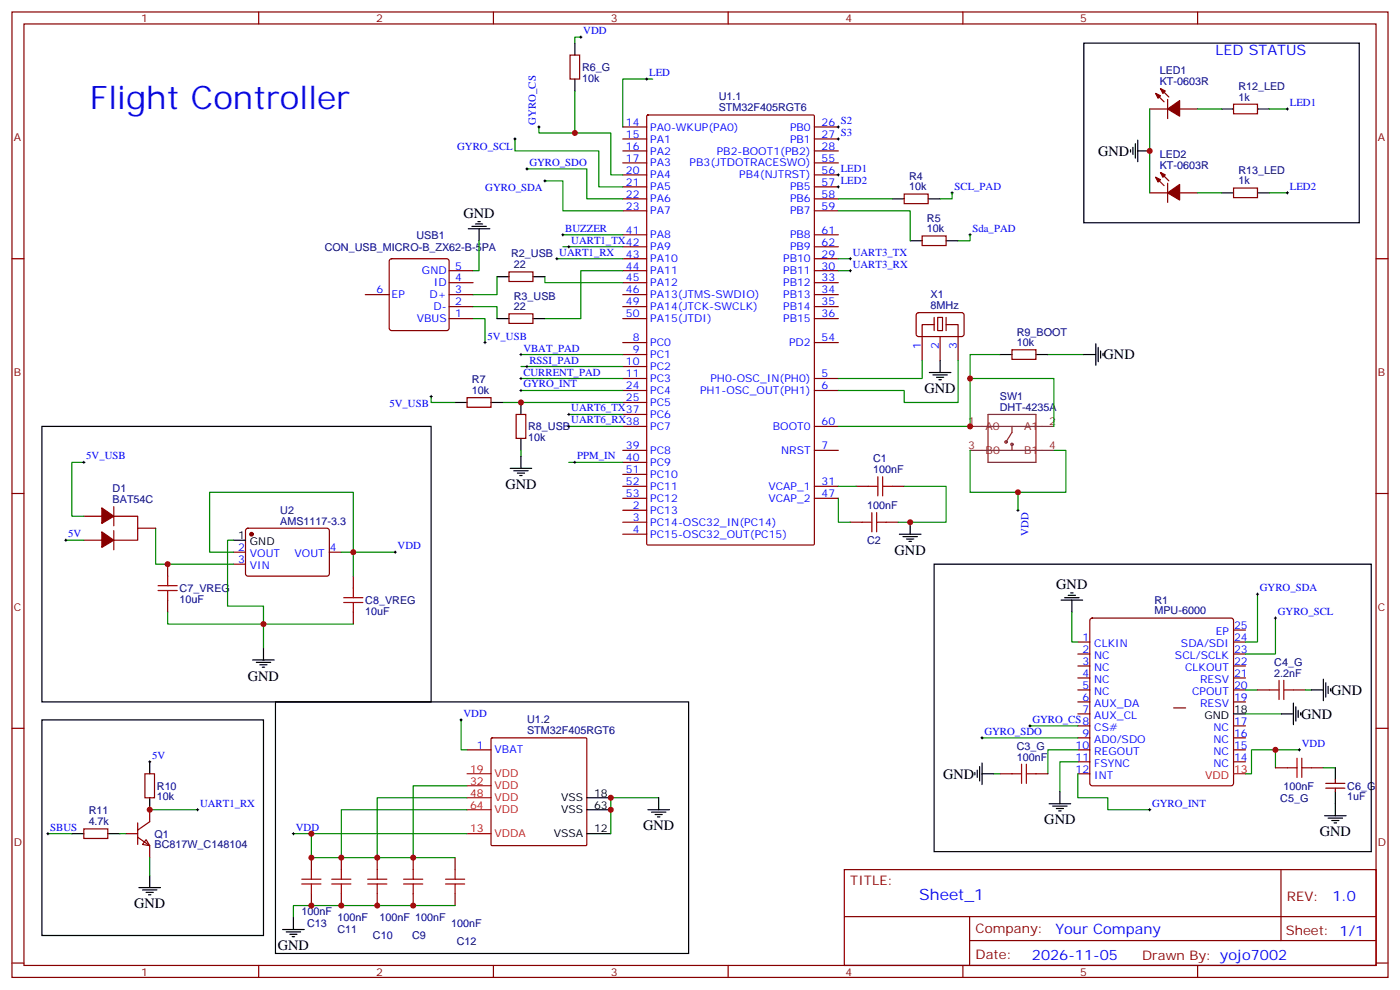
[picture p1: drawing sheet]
<svg xmlns="http://www.w3.org/2000/svg" width="412mm" height="292mm" viewBox="0 0 412 292" stroke-linecap="round" stroke-linejoin="round" font-family="sans-serif">
<g fill="none" stroke="#870000" stroke-width=".35">
<path d="M3.5 3.5h405.4v284.4h-405.4zM7.1 7.1h398.2v277.2h-398.2zM76.2 3.5v3.6M145.3 3.5v3.6M167.9 16.2h2.8v7.1h-2.8zM214.5 3.5v3.6M283.6 3.5v3.6M352.8 3.5v3.6M183.4 37.4h7.1M190.6 34l.3-.1h48.6l.3 .1 .1 126.2-.2 .3h-48.8l-.4-.2zM239.9 37.4h7M338.7 32.1h5.3"/>
<path d="M340.4 27.5l2.5 2.5M341.8 26.1l2.5 2.5M344 29.3v5.6M347.5 32.1h5.3M363.4 30.7h7v2.8h-7zM183.4 40.9h7.1M183.4 44.5h7.1M183.4 48h7.1M183.4 51.5h7.1M183.4 55h7.1M183.4 58.6h7.1M239.9 40.9h7"/>
<path d="M239.9 44.5h7M239.9 48h7M239.9 51.5h7M239.9 55h7M239.9 58.6h7M266.3 57.2h7.1v2.8h-7.1zM338.7 56.8h5.3M340.4 52.2l2.5 2.5M341.8 50.8l2.5 2.5M344 54v5.6M347.5 56.8h5.3M363.4 55.4h7v2.8h-7z"/>
<path d="M3.5 76.2h3.6M114.9 76.4l.5-.2h16.2l.5 .2 .2 .5v19.8l-.2 .5-.5 .2h-16.2l-.5-.3-.2-.4v-19.8zM132.3 79.7h7M183.4 76.2h7.1M183.4 62.1h7.1M183.4 79.7h7.1M183.4 69.1h7.1M183.4 72.7h7.1M239.9 76.2h7M239.9 62.1h7M239.9 79.7h7M239.9 69.1h7"/>
<path d="M239.9 72.7h7M271.6 69.5h7.1v2.8h-7.1zM405.3 76.2h3.6M107.6 86.8h7.1M132.3 83.3h7M132.3 86.8h7M132.3 90.3h7M132.3 93.8h7M149.9 80.1h7.1v2.8h-7.1zM149.9 92.4h7.1v2.8h-7.1zM183.4 83.3h7.1M183.4 86.8h7.1"/>
<path d="M183.4 90.3h7.1M183.4 93.8h7.1M239.9 83.3h7M239.9 86.8h7M239.9 90.3h7M239.9 93.8h7M270.1 92.3l.5-.2h13l.4 .7-.1 5.9-.6 .4h-13l-.4-.7v-5.6zM275.2 95.6h-3.6v10.6M275.2 93.5v3.9M276.2 93.5h1.4v3.9h-1.4zM276.9 99.1v7.1M278.7 95.6h3.5v10.6"/>
<path d="M278.7 93.5v3.9M137.6 117.1h7v2.8h-7zM183.4 100.9h7.1M183.4 104.4h7.1M183.4 108h7.1M183.4 111.5h7.1M183.4 115h7.1M183.4 118.5h7.1M239.9 100.9h7M239.9 111.5h7M239.9 115h7M298.1 103h7.1v2.8h-7.1z"/>
<path d="M152 122.1h2.9v7h-2.9zM183.4 122.1h7.1M183.4 125.6h7.1M183.4 132.6h7.1M183.4 136.2h7.1M183.4 139.7h7.1M239.9 125.6h7M239.9 132.6h7M3.5 145.3h3.6M24.7 152h5.3M24.7 159.1h5.3M33.5 152h7.1v7.1h-7.1"/>
<path d="M33.5 149.2v5.7M33.5 156.3v5.6M40.6 155.6h5.3M72.6 155.8l.4-.2h23.6l.4 .7-.1 13-.6 .4-23.5-.1-.5-.6v-12.7zM183.4 150.3h7.1M183.4 153.8h7.1M183.4 157.3h7.1M183.4 143.2h7.1M183.4 146.8h7.1M239.9 143.2h7M239.9 146.8h7M250.5 153.8h3.5"/>
<path d="M252.2 143.2h3.6M261.1 153.8h3.5M262.8 143.2h3.5M405.3 145.3h3.6M49.4 166.2v3.5M49.4 176.7v3.6M68.8 162.6h3.5M68.8 166.2h3.5M97 162.6h3.5M104.1 169.7v3.5M104.1 180.3v3.5M317.5 189.1h3.5"/>
<path d="M317.5 192.6h3.5M317.5 196.1h3.5M317.5 199.7h3.5M321.3 182.2l.4-.2h41l.5 .2 .2 .5v48l-.3 .5-.4 .2h-41l-.5-.2-.2-.5v-48zM363.4 189.1h3.5M363.4 192.6h3.5M363.4 196.1h3.5M363.4 199.7h3.5M363.4 185.6h3.5M3.5 214.5h3.6M144.7 217.5l.3-.2h27.5l.3 .2 .1 31.2-.2 .3-27.7 .1-.3-.2zM317.5 203.2h3.5"/>
<path d="M317.5 206.7h3.5M317.5 210.3h3.5M317.5 213.8h3.5M317.5 217.3h3.5M345.7 208.5h3.5M363.4 203.2h3.5M363.4 206.7h3.5M363.4 213.8h3.5M363.4 217.3h3.5M370.4 203.2h3.5M381 203.2h3.5M405.3 214.5h3.6"/>
<path d="M42.7 227.9h2.8v7h-2.8zM44.1 238.5v3.5l-3.5 2.5M137.6 220.8h7M294.6 227.9h3.5M305.2 227.9h3.5M317.5 220.8h3.5M317.5 224.4h3.5M317.5 227.9h3.5M363.4 220.8h3.5M363.4 224.4h3.5M375.7 226.1h3.5M386.3 226.1h3.5"/>
<path d="M390.5 232.1h5.7M390.5 230.7h5.7M393.3 229.7v1M393.3 232.1v1.1M24.7 244.1h7v2.8h-7zM37 245.5h3.6M40.6 246.6l3.5 2.5v3.5M40.6 242.4v6.3M43 247.3l1.1 1.8-2.1-.4zM91.7 252.6v3.5M100.5 252.6v3.5M111.1 252.6v3.5"/>
<path d="M121.7 252.6v3.5M134.1 252.6v3.5M248.7 256.1h156.6v28.2h-156.6zM377.3 256.1v20.9M91.7 263.2v3.5M100.5 263.2v3.5M111.1 263.2v3.5M121.7 263.2v3.5M134.1 263.2v3.5M248.7 270h156.5M285.6 277h119.6M285.6 270v14.1"/>
<path d="M3.5 283.6h3.6M76.2 284.3v3.6M145.3 284.3v3.6M214.5 284.3v3.6M283.6 284.3v3.6M352.8 284.3v3.6M405.3 283.6h3.6"/>
</g>
<path d="M137.6 227.9h7M137.6 231.4h7M137.6 234.9h7M137.6 238.5h7M363.4 227.9h3.5M137.6 245.5h7" fill="none" stroke="#f00" stroke-width=".35"/>
<g fill="none" stroke="#000" stroke-width=".35">
<path d="M169.3 12.7v3.5M319.3 12.7h81.1v52.9h-81.1zM169.3 23.3v3.5M359.8 32.1h3.6M370.4 32.1h3.5M262.8 58.6h3.5M273.4 58.6h3.5M333 44.1v.7M333.7 43.4v2.1M334.4 42.3v4.3M335.1 44.5h3.6M335.1 41.3v6.3"/>
<path d="M359.8 56.8h3.6M370.4 56.8h3.5M137.9 67.4h6.4M139 66.7h4.2M140.1 66h2.1M140.8 65.3h.7M141.1 67.4v3.5M268.1 70.9h3.5M278.7 70.9h3.5M146.4 81.5h3.5M146.4 93.8h3.5M157 81.5h3.5"/>
<path d="M157 93.8h3.5M134.1 118.5h3.5M144.6 118.5h3.6M153.5 118.5v3.6M273.8 109.7h6.3M274.8 110.4h4.2M275.9 111.1h2.1M276.6 111.8h.7M276.9 106.2v3.5M294.6 104.4h3.5M305.2 104.4h3.5M319.3 104.4h3.5"/>
<path d="M322.8 101.2v6.4M323.5 102.3v4.2M324.2 103.4v2.1M324.9 104.1v.7M12.3 125.6h114.7v81.1h-114.7zM150.3 137.9h6.3M151.3 138.6h4.3M152.4 139.3h2.1M153.5 129.1v3.5M153.5 134.4v3.5M68.8 159.1h3.5M153.1 140.1h.7"/>
<path d="M264.9 157.3h6.4M266 158h4.2M267.1 158.8h2.1M267.8 159.5h.7M268.1 153.8v3.5M275.2 166.2h128.7v84.6h-128.7zM312.6 176.7h6.3M313.6 176h4.3M314.7 175.3h2.1M315.4 174.6h.7M315.7 176.7v3.6M74.4 194.4h6.4"/>
<path d="M75.5 195.1h4.2M76.6 195.8h2.1M77.3 196.5h.7M77.6 190.9v3.5M12.3 212h65.3v63.5h-65.3zM81.1 206.7h121.7v74.1h-121.7zM363.4 210.3h3.5M377.5 210.3h3.5M381 207.1v6.3M381.7 208.1v4.3M382.4 209.2v2.1M383.1 209.9v.7"/>
<path d="M386.3 203.2h3.5M389.8 200v6.4M390.5 201.1v4.2M391.2 202.1v2.2M391.9 202.8v.8M44.1 224.4v3.5M44.1 234.9v3.6M172.9 234.9h7M172.9 238.5h7M190.9 238.5h6.3M191.9 239.2h4.2M193 239.9h2.1"/>
<path d="M194 234.9v3.6M287.2 227.5v.7M287.9 226.8v2.2M288.6 225.8v4.2M289.3 227.9h3.5M289.3 224.7v6.4M309 236.7h6.4M310.1 237.4h4.2M311.1 238.1h2.2M311.9 238.8h.7M312.2 233.2v3.5M393.3 226.1v3.6"/>
<path d="M393.3 233.2v7M21.2 245.5h3.5M31.7 245.5h3.6M44.1 257.9v3.5M172.9 245.5h7M193.7 240.6h.7M390.2 240.2h6.3M391.2 240.9h4.3M392.3 241.7h2.1M393 242.4h.7M40.9 261.4h6.4M42 262.1h4.2"/>
<path d="M43 262.8h2.2M43.7 263.5h.7M83.3 273.8h6.3M84.3 274.5h4.2M85.4 275.2h2.1M86.1 275.9h.7M86.4 270.2v3.6"/>
</g>
<g fill="none" stroke="#008700" stroke-width=".35">
<path d="M171.1 10.9h-1.8v1.8M158.7 37.4v1.8h21.2v12.3h3.5M169.3 26.8v12.4M192.3 23.3h-8.9v14.1M338.7 32.1v24.7M352.8 32.1h7M373.9 32.1h5.3M151.7 40.9v3.6h24.7v10.5h7M155.2 49.7h17.7v8.9h10.5M160.5 53.3h5.3v8.8h17.6M246.9 58.6h15.9M280.5 56.8v1.8h-3.6"/>
<path d="M352.8 56.8h7M373.9 56.8h5.3M141.1 70.9v8.8h-1.8M164 76.2h19.4M165.8 69.1h17.6M165.8 72.7h17.6M183.4 79.7h-12.3v14.1h-10.6M246.9 62.1h21.2v8.8M246.9 76.2h3.6M246.9 79.7h3.6M285.8 69.1v1.8h-3.6M139.3 90.3h7.1v3.5"/>
<path d="M139.3 93.8h3.6v7.1M146.4 81.5v5.3h-7.1M160.5 81.5v1.8h22.9M127 116.8v1.7h7.1M148.2 118.5h35.2M153.5 104.4h29.9M153.5 108h29.9M153.5 115h29.9M153.5 111.5h29.9M271.6 106.2v5.3h-24.7M282.2 106.2v12.3h-15.9v-3.5h-19.4M294.6 104.4h-8.8v7.1"/>
<path d="M308.7 104.4h10.6M24.7 136.2h-3.5v15.8h3.5M153.5 132.6v1.8M167.6 122.1h15.8M167.6 125.6h15.8M167.6 136.2h15.8M246.9 125.6h38.9v-14.1h24.6v14.1M285.8 132.6v12.4h28.2v-12.4h-3.6M19.4 159.1h5.3M45.9 155.6v10.6h22.9M68.8 159.1h-1.8v19.4h10.6v12.4M246.9 146.8v7h3.6"/>
<path d="M246.9 143.2h5.3M266.3 143.2h12.4v10.6h-14.1M299.9 145v5.3M68.8 162.6h-7.1v-17.6h42.4v17.6h-3.6M116.4 162.6h-12.3v7.1M370.4 175v14.1h-3.5M49.4 180.3v3.5h54.7M315.7 180.3v8.8h1.8M375.7 182v10.6h-8.8M135.8 212v8.8h1.8M289.3 217.3h28.2M303.4 213.8h14.1"/>
<path d="M366.9 203.2h3.5M366.9 210.3h10.6M384.5 203.2h1.8M44.1 238.5h14.1M137.6 231.4h-15.9v21.2M137.6 238.5h-37.1v14.1M137.6 234.9h-26.5v17.7M194 234.9h-14.1v10.6M292.8 227.9h1.8M317.5 224.4h-5.3v8.8M317.5 220.8h-8.8v7.1M317.5 227.9v7h8.8v3.6h12.4"/>
<path d="M375.7 220.8v5.3M382.8 220.8h-14.1v7.1h-1.8M389.8 226.1h3.5M14.1 245.5h7.1M35.3 245.5h1.7M44.1 252.6v5.3M86.4 245.5h51.2M91.7 245.5v7.1h42.4M134.1 266.7h-47.7v3.5"/>
</g>
<g fill="none" stroke="#8c2424" stroke-width=".35">
<path d="M285.8 125.6h24.6M285.8 132.6h24.6M291 122.1h14.2v14.1h-14.2zM298.1 125.6v1.8l-1.8 2.8M298.1 130.9v1.7"/>
<circle cx="296.3" cy="130.2" r=".35"/>
<circle cx="298.1" cy="130.9" r=".35"/>
</g>
<g fill="none" stroke="#000" stroke-width=".29">
<path d="M170.7 10.9h.7M171.1 10.6v.7M158.4 37.4h.7M158.7 37v.7M190.1 23.3h.8M190.5 22.9v.7M246.6 37.4h.7M246.9 37v.7M378.9 32.1h.7M379.2 31.8v.7M151.3 40.9h.7M151.7 40.6v.7"/>
<path d="M154.9 49.7h.7M155.2 49.4v.7M160.2 53.3h.7M160.5 52.9v.7M246.6 40.9h.7M246.6 51.5h.7M246.6 55h.7M246.9 40.6v.7M246.9 51.2v.7M246.9 54.7v.7M280.1 56.8h.7M280.5 56.4v.8"/>
<path d="M378.9 56.8h.7M379.2 56.4v.8M163.7 76.2h.7M164 75.8v.8M165.5 69.1h.7M165.8 68.8v.7M167.2 72.7h.7M167.6 72.3v.7M250.1 76.2h.7M250.1 79.7h.7M250.5 75.8v.8M250.5 79.4v.7"/>
<path d="M285.4 69.1h.7M285.8 68.8v.7M126.6 116.8h.8M127 116.4v.7M142.5 100.9h.7M142.9 100.5v.7M153.1 104.4h.7M153.1 111.5h.7M153.1 115h.7M153.5 104.1v.7M153.5 111.1v.7M153.5 114.7v.7"/>
<path d="M154.9 108h.7M155.2 107.6v.7M24.3 136.2h.7M24.7 135.8v.7M167.2 122.1h.7M167.2 125.6h.7M167.6 121.7v.7M167.6 125.2v.7M169 136.2h.7M169.3 135.8v.7M19 159.1h.8M19.4 158.8v.7"/>
<path d="M299.5 150.3h.7M299.9 149.9v.7M116.1 162.6h.7M116.4 162.3v.7M370.1 175h.7M370.4 174.6v.7M375.4 182h.7M375.7 181.7v.7M135.5 212h.7M135.8 211.7v.7M288.9 217.3h.7M289.3 217v.7"/>
<path d="M303 213.8h.7M303.4 213.4v.7M43.7 224.4h.7M44.1 224v.7M57.9 238.5h.7M58.2 238.1v.7M338.3 238.5h.7M338.7 238.1v.7M382.4 220.8h.7M382.8 220.5v.7M13.8 245.5h.7M14.1 245.2v.7"/>
<path d="M86.1 245.5h.7M86.4 245.2v.7"/>
</g>
<g fill="none" stroke="#a10000" stroke-width=".35">
<path d="M254 153.8h2.8M255.8 143.2h2.8M256.8 151v5.6M258.2 153.8h2.9M258.2 151v5.6M258.6 140.4v5.7M260 143.2h2.8M260 140.4v5.7M46.6 172.5h5.6M46.6 173.9h5.6M49.4 169.7v2.8M49.4 173.9v2.8"/>
<path d="M101.2 176h5.7M101.2 177.4h5.7M104.1 173.2v2.8M104.1 177.4v2.9M373.9 203.2h2.9M376.8 200.4v5.6M378.2 203.2h2.8M378.2 200.4v5.6M298.1 227.9h2.8M300.9 225.1v5.6M302.3 227.9h2.9M302.3 225.1v5.6"/>
<path d="M379.2 226.1h2.9M382.1 223.3v5.7M383.5 226.1h2.8M383.5 223.3v5.7M88.9 258.9h5.6M91.7 256.1v2.8M97.7 258.9h5.7M100.5 256.1v2.8M108.3 258.9h5.6M111.1 256.1v2.8M118.9 258.9h5.6M121.7 256.1v2.8"/>
<path d="M131.2 258.9h5.7M134.1 256.1v2.8M88.9 260.4h5.6M91.7 260.4v2.8M97.7 260.4h5.7M100.5 260.4v2.8M108.3 260.4h5.6M111.1 260.4v2.8M118.9 260.4h5.6M121.7 260.4v2.8M131.2 260.4h5.7M134.1 260.4v2.8"/>
</g>
<g fill="#870000" stroke="#870000" stroke-width=".35">
<path d="M30 149.6l3.5 2.4-3.5 2.2z"/>
<path d="M30 156.6l3.5 2.5-3.5 2.1z"/>
<path d="M340.4 27.5l1.4 .7-.7 .7z"/>
<path d="M341.8 26.1l1.5 .7-.8 .7z"/>
<path d="M344 32.1l3.5-2.5v4.6z"/>
<path d="M340.4 52.2l1.4 .7-.7 .7z"/>
<path d="M341.8 50.8l1.5 .7-.8 .7z"/>
<path d="M344 56.8l3.5-2.5v4.6z"/>
<circle cx="74.1" cy="157.3" r=".53"/>
</g>
<g fill="#c00">
<circle cx="285.8" cy="125.6" r=".88"/>
<circle cx="169.3" cy="39.2" r=".88"/>
<circle cx="299.9" cy="145" r=".88"/>
<circle cx="268.1" cy="153.8" r=".88"/>
<circle cx="153.5" cy="118.5" r=".88"/>
<circle cx="285.8" cy="111.5" r=".88"/>
<circle cx="375.7" cy="220.8" r=".88"/>
<circle cx="49.4" cy="166.2" r=".88"/>
<circle cx="104.1" cy="162.6" r=".88"/>
<circle cx="77.6" cy="183.8" r=".88"/>
<circle cx="44.1" cy="238.5" r=".88"/>
<circle cx="91.7" cy="245.5" r=".88"/>
<circle cx="121.7" cy="266.7" r=".88"/>
<circle cx="111.1" cy="266.7" r=".88"/>
<circle cx="100.5" cy="266.7" r=".88"/>
<circle cx="91.7" cy="266.7" r=".88"/>
<circle cx="179.9" cy="234.9" r=".88"/>
<circle cx="179.9" cy="238.5" r=".88"/>
<circle cx="91.7" cy="252.6" r=".88"/>
<circle cx="100.5" cy="252.6" r=".88"/>
<circle cx="111.1" cy="252.6" r=".88"/>
<circle cx="121.7" cy="252.6" r=".88"/>
<circle cx="338.7" cy="44.4" r=".88"/>
</g>
<text font-size="9.5" fill="#00f" x="26.5" y="32.1">Flight Controller</text>
<text font-size="4.6" fill="#00f" x="270.8" y="265.1">Sheet_1</text>
<g font-size="4.2" fill="#00f">
<text x="358.1" y="16.2">LED STATUS</text>
<text x="392.5" y="265.4">1.0</text>
<text x="310.9" y="274.9">Your Company</text>
<text x="304" y="282.7">2026-11-05</text>
</g>
<g font-size="4.2">
<text x="323.5" y="45.9">GND</text>
<text x="136.5" y="64.2">GND</text>
<text x="325.1" y="105.9">GND</text>
<text x="272.3" y="115.8">GND</text>
<text x="148.9" y="144">GND</text>
<text x="263.5" y="163.4">GND</text>
<text x="311.1" y="173.5">GND</text>
<text x="73" y="200.5">GND</text>
<text x="392.1" y="204.6">GND</text>
<text x="383.3" y="211.7">GND</text>
<text x="277.8" y="229.3">GND</text>
<text x="189.4" y="244.6">GND</text>
<text x="307.6" y="242.8">GND</text>
<text x="388.8" y="246.3">GND</text>
<text x="39.5" y="267.5">GND</text>
<text x="81.8" y="279.9">GND</text>
</g>
<g font-size="3.9" fill="#800">
<text x="250.5" y="260.7">TITLE:</text>
<text x="379.1" y="265.4">REV:</text>
<text x="287.4" y="274.9">Company:</text>
<text x="378.7" y="275.5">Sheet: 1/1</text>
<text x="287.4" y="282.6">Date:</text>
<text x="336.4" y="282.7">Drawn By: yojo7002</text>
</g>
<g font-size="3.2" fill="#800">
<text x="41.6" y="6.5">1</text>
<text x="110.8" y="6.5">2</text>
<text x="179.9" y="6.5">3</text>
<text x="249.1" y="6.5">4</text>
<text x="318.2" y="6.5">5</text>
<text x="4.1" y="41.6">A</text>
<text x="405.9" y="41.6">A</text>
<text x="4.1" y="110.8">B</text>
<text x="405.9" y="110.8">B</text>
<text x="4.1" y="179.9">C</text>
<text x="405.9" y="179.9">C</text>
<text x="4.1" y="249.1">D</text>
<text x="405.9" y="249.1">D</text>
<text x="41.6" y="287.3">1</text>
<text x="110.8" y="287.3">2</text>
<text x="179.9" y="287.3">3</text>
<text x="249.1" y="287.3">4</text>
<text x="318.2" y="287.3">5</text>
</g>
<g font-size="3.2" fill="#00f">
<text x="171.8" y="10.1">VDD</text>
<text x="191.2" y="22.4">LED</text>
<text x="379.9" y="31.2">LED1</text>
<text x="157.9" y="36.7" transform="rotate(-90 157.9 36.7)">GYRO_CS</text>
<text x="184.4" y="37">14</text>
<text x="184.4" y="40.6">15</text>
<text x="191.6" y="38.5">PA0-WKUP(PA0)</text>
<text x="191.6" y="42">PA1</text>
<text x="232.7" y="38.5">PB0</text>
<text x="232.7" y="42">PB1</text>
<text x="242" y="37">26 S2</text>
<text x="242" y="40.6">27 S3</text>
<text x="134.7" y="44">GYRO_SCL</text>
<text x="184.4" y="44.1">16</text>
<text x="184.4" y="47.6">17</text>
<text x="191.6" y="45.5">PA2</text>
<text x="211.2" y="45.5">PB2-BOOT1(PB2)</text>
<text x="242" y="44.1">28</text>
<text x="242" y="47.6">55</text>
<text x="155.9" y="48.9">GYRO_SDO</text>
<text x="184.4" y="51.2">20</text>
<text x="191.6" y="49">PA3</text>
<text x="191.6" y="52.6">PA4</text>
<text x="203.1" y="49">PB3(JTDOTRACESWO)</text>
<text x="217.7" y="52.6">PB4(NJTRST)</text>
<text x="242" y="51.2">56 LED1</text>
<text x="142.9" y="56.4">GYRO_SDA</text>
<text x="184.4" y="54.7">21</text>
<text x="184.4" y="58.2">22</text>
<text x="191.6" y="56.1">PA5</text>
<text x="191.6" y="59.6">PA6</text>
<text x="232.7" y="56.1">PB5</text>
<text x="232.7" y="59.6">PB6</text>
<text x="242" y="54.7">57 LED2</text>
<text x="242" y="58.2">58</text>
<text x="281.2" y="55.9">SCL_PAD</text>
<text x="379.9" y="55.9">LED2</text>
<text x="184.4" y="61.7">23</text>
<text x="191.6" y="63.1">PA7</text>
<text x="232.7" y="63.1">PB7</text>
<text x="242" y="61.7">59</text>
<text x="166.5" y="68.3">BUZZER</text>
<text x="168.3" y="71.8">UART1_TX42</text>
<text x="184.4" y="68.8">41</text>
<text x="191.6" y="70.2">PA8</text>
<text x="232.7" y="70.2">PB8</text>
<text x="242" y="68.8">61</text>
<text x="286.5" y="68.3">Sda_PAD</text>
<text x="184.4" y="75.8">43</text>
<text x="191.6" y="73.7">PA9</text>
<text x="191.6" y="77.3">PA10</text>
<text x="230.7" y="77.3">PB10</text>
<text x="232.7" y="73.7">PB9</text>
<text x="242" y="75.8">29</text>
<text x="242" y="72.3">62</text>
<text x="251.2" y="75.3">UART3_TX</text>
<text x="124.3" y="80.8">GND</text>
<text x="134.1" y="82.9">4</text>
<text x="134.1" y="79.4">5</text>
<text x="184.4" y="79.4">44</text>
<text x="184.4" y="82.9">45</text>
<text x="191.6" y="80.8">PA11</text>
<text x="230.7" y="80.8">PB11</text>
<text x="242" y="79.4">30</text>
<text x="242" y="82.9">33</text>
<text x="251.2" y="78.8">UART3_RX</text>
<text x="110.9" y="86.4">6</text>
<text x="115.4" y="87.8">EP</text>
<text x="126.5" y="87.8">D+</text>
<text x="127.8" y="84.3">ID</text>
<text x="134.1" y="90">2</text>
<text x="134.1" y="86.4">3</text>
<text x="184.4" y="86.4">46</text>
<text x="184.4" y="90">49</text>
<text x="191.6" y="84.3">PA12</text>
<text x="191.6" y="87.8">PA13(JTMS-SWDIO)</text>
<text x="230.7" y="84.3">PB12</text>
<text x="230.7" y="87.8">PB13</text>
<text x="242" y="86.4">34</text>
<text x="242" y="90">35</text>
<text x="122.8" y="94.9">VBUS</text>
<text x="127.7" y="91.4">D-</text>
<text x="134.1" y="93.5">1</text>
<text x="184.4" y="93.5">50</text>
<text x="191.6" y="91.4">PA14(JTCK-SWCLK)</text>
<text x="191.6" y="94.9">PA15(JTDI)</text>
<text x="230.7" y="91.4">PB14</text>
<text x="230.7" y="94.9">PB15</text>
<text x="242" y="93.5">36</text>
<text x="143.6" y="100">5V_USB</text>
<text x="186.4" y="100.5">8</text>
<text x="191.6" y="102">PC0</text>
<text x="232.5" y="102">PD2</text>
<text x="242" y="100.5">54</text>
<text x="154.2" y="103.5">VBAT_PAD</text>
<text x="155.9" y="107.1">RSSI_PAD</text>
<text x="184.4" y="107.6">10</text>
<text x="186.4" y="104.1">9</text>
<text x="191.6" y="105.5">PC1</text>
<text x="271.3" y="102.9" transform="rotate(-90 271.3 102.9)">1</text>
<text x="276.6" y="102.9" transform="rotate(-90 276.6 102.9)">2</text>
<text x="281.9" y="102.9" transform="rotate(-90 281.9 102.9)">3</text>
<text x="154.2" y="110.6">CURRENT_PAD</text>
<text x="184.4" y="111.1">11</text>
<text x="191.6" y="109">PC2</text>
<text x="191.6" y="112.5">PC3</text>
<text x="209.3" y="112.5">PH0-OSC_IN(PH0)</text>
<text x="242" y="111.1">5</text>
<text x="114.7" y="119.9">5V_USB</text>
<text x="154.2" y="114.1">GYRO_INT</text>
<text x="184.4" y="114.7">24</text>
<text x="184.4" y="118.2">25</text>
<text x="191.6" y="116.1">PC4</text>
<text x="191.6" y="119.6">PC5</text>
<text x="206.2" y="116.1">PH1-OSC_OUT(PH1)</text>
<text x="242" y="114.7">6</text>
<text x="168.3" y="121.2">UART6_TX37</text>
<text x="168.3" y="124.7">UART6_RX38</text>
<text x="191.6" y="123.1">PC6</text>
<text x="242" y="125.2">60</text>
<text x="191.6" y="126.6">PC7</text>
<text x="227.7" y="126.6">BOOT0</text>
<text x="25.4" y="135.3">5V_USB</text>
<text x="170" y="135.3">PPM_IN</text>
<text x="184.4" y="132.3">39</text>
<text x="184.4" y="135.8">40</text>
<text x="191.6" y="133.7">PC8</text>
<text x="191.6" y="137.2">PC9</text>
<text x="230.1" y="133.7">NRST</text>
<text x="242" y="132.3">7</text>
<text x="184.4" y="139.3">51</text>
<text x="184.4" y="142.9">52</text>
<text x="191.6" y="140.8">PC10</text>
<text x="242" y="142.9">31</text>
<text x="184.4" y="146.4">53</text>
<text x="186.4" y="149.9">2</text>
<text x="191.6" y="144.3">PC11</text>
<text x="191.6" y="147.8">PC12</text>
<text x="226.3" y="144.3">VCAP_1</text>
<text x="226.3" y="147.8">VCAP_2</text>
<text x="242" y="146.4">47</text>
<text x="186.4" y="153.5">3</text>
<text x="191.6" y="151.3">PC13</text>
<text x="191.6" y="154.9">PC14-OSC32_IN(PC14)</text>
<text x="20.1" y="158.2">5V</text>
<text x="117.1" y="161.7">VDD</text>
<text x="186.4" y="157">4</text>
<text x="191.6" y="158.4">PC15-OSC32_OUT(PC15)</text>
<text x="303" y="157.8" transform="rotate(-90 303 157.8)">VDD</text>
<text x="70.1" y="162.3">2</text>
<text x="70.1" y="165.8">3</text>
<text x="73.6" y="164">VOUT</text>
<text x="73.6" y="167.6">VIN</text>
<text x="86.8" y="164">VOUT</text>
<text x="97.2" y="162.3">4</text>
<text x="371.1" y="174.1">GYRO_SDA</text>
<text x="363.5" y="185.2">25</text>
<text x="376.4" y="181.2">GYRO_SCL</text>
<text x="318.8" y="188.7">1</text>
<text x="322.3" y="190.5">CLKIN</text>
<text x="347.9" y="190.5">SDA/SDI</text>
<text x="358.1" y="187">EP</text>
<text x="363.5" y="188.7">24</text>
<text x="318.8" y="192.3">2</text>
<text x="318.8" y="195.8">3</text>
<text x="322.3" y="194">NC</text>
<text x="322.3" y="197.6">NC</text>
<text x="346.1" y="194">SCL/SCLK</text>
<text x="349.1" y="197.6">CLKOUT</text>
<text x="363.5" y="195.8">22</text>
<text x="363.5" y="192.3">23</text>
<text x="318.8" y="199.3">4</text>
<text x="318.8" y="202.8">5</text>
<text x="322.3" y="201.1">NC</text>
<text x="353.5" y="201.1">RESV</text>
<text x="363.5" y="202.8">20</text>
<text x="363.5" y="199.3">21</text>
<text x="318.8" y="206.4">6</text>
<text x="318.8" y="209.9">7</text>
<text x="322.3" y="204.6">NC</text>
<text x="322.3" y="208.1">AUX_DA</text>
<text x="351.1" y="204.6">CPOUT</text>
<text x="353.5" y="208.1">RESV</text>
<text x="363.5" y="206.4">19</text>
<text x="136.5" y="211.1">VDD</text>
<text x="304.1" y="212.9">GYRO_CS8</text>
<text x="322.3" y="211.7">AUX_CL</text>
<text x="322.3" y="215.2">CS#</text>
<text x="357.5" y="215.2">NC</text>
<text x="363.5" y="213.4">17</text>
<text x="140.5" y="220.5">1</text>
<text x="145.7" y="221.9">VBAT</text>
<text x="290" y="216.4">GYRO_SDO</text>
<text x="316.8" y="220.5">10</text>
<text x="318.8" y="217">9</text>
<text x="322.3" y="218.7">AD0/SDO</text>
<text x="357.5" y="218.7">NC</text>
<text x="363.5" y="220.5">15</text>
<text x="363.5" y="217">16</text>
<text x="383.5" y="220">VDD</text>
<text x="44.8" y="223.5">5V</text>
<text x="316.8" y="224">11</text>
<text x="316.8" y="227.5">12</text>
<text x="322.3" y="222.2">REGOUT</text>
<text x="322.3" y="225.8">FSYNC</text>
<text x="357.5" y="225.8">NC</text>
<text x="357.5" y="222.2">NC</text>
<text x="363.5" y="224">14</text>
<text x="322.3" y="229.3">INT</text>
<text x="58.9" y="237.6">UART1_RX</text>
<text x="339.4" y="237.6">GYRO_INT</text>
<text x="14.8" y="244.7">SBUS</text>
<text x="87.1" y="244.7">VDD</text>
</g>
<g font-size="3.2" fill="#000080">
<text x="171.4" y="20.9">R6_G</text>
<text x="341.6" y="21.9">LED1</text>
<text x="171.4" y="24.1">10k</text>
<text x="211.7" y="29.6">U1.1</text>
<text x="341.6" y="25">KT-0603R</text>
<text x="364.8" y="29.6">1k</text>
<text x="364.8" y="26.4">R12_LED</text>
<text x="211.7" y="32.8">STM32F405RGT6</text>
<text x="341.6" y="46.6">LED2</text>
<text x="267.8" y="53">R4</text>
<text x="341.6" y="49.7">KT-0603R</text>
<text x="364.8" y="51.1">R13_LED</text>
<text x="267.8" y="56.1">10k</text>
<text x="364.8" y="54.3">1k</text>
<text x="273.1" y="65.3">R5</text>
<text x="122.7" y="70.3">USB1</text>
<text x="273.1" y="68.4">10k</text>
<text x="95.7" y="73.8">CON_USB_MICRO-B_ZX62-B-5PA</text>
<text x="150.6" y="75.6">R2_USB UART1_RX</text>
<text x="151.4" y="79">22</text>
<text x="151.4" y="88.2">R3_USB</text>
<text x="274.1" y="87.8">X1</text>
<text x="151.4" y="91.4">22</text>
<text x="274.1" y="91">8MHz</text>
<text x="299.5" y="102">10k</text>
<text x="299.5" y="98.8">R9_BOOT</text>
<text x="139" y="112.9">R7</text>
<text x="139" y="116.1">10k</text>
<text x="294.5" y="117.8">SW1</text>
<text x="294.5" y="121">DHT-4235A</text>
<text x="155.6" y="129.9">10k</text>
<text x="155.6" y="126.7">R8_USB</text>
<text x="257.2" y="136.1">C1</text>
<text x="257.2" y="139.3">100nF</text>
<text x="33.2" y="148.2">BAT54C</text>
<text x="33.2" y="145">D1</text>
<text x="255.4" y="149.9">100nF</text>
<text x="82.6" y="154.5">AMS1117-3.3</text>
<text x="82.6" y="151.3">U2</text>
<text x="255.4" y="160.2">C2</text>
<text x="52.9" y="177.5">10uF</text>
<text x="52.9" y="174.4">C7_VREG</text>
<text x="107.6" y="177.9">C8_VREG</text>
<text x="340.1" y="177.8">R1</text>
<text x="107.6" y="181.1">10uF</text>
<text x="340.1" y="181">MPU-6000</text>
<text x="375.4" y="196.2">C4_G</text>
<text x="375.4" y="199.3">2.2nF</text>
<text x="155.3" y="213">U1.2</text>
<text x="155.3" y="216.3">STM32F405RGT6</text>
<text x="299.5" y="220.8">C3_G</text>
<text x="299.5" y="224">100nF</text>
<text x="46.2" y="232.6">R10</text>
<text x="378.1" y="232.5">100nF</text>
<text x="396.9" y="232.6">C6_G</text>
<text x="26.1" y="239.9">R11</text>
<text x="46.2" y="235.7">10k</text>
<text x="377.1" y="236.1">C5_G</text>
<text x="396.9" y="235.7">1uF</text>
<text x="26.1" y="243.1">4.7k</text>
<text x="45.5" y="249.9">BC817W_C148104</text>
<text x="45.5" y="246.7">Q1</text>
<text x="88.8" y="269.6">100nF</text>
<text x="90.5" y="273.1">C13</text>
<text x="99.4" y="271.3">100nF</text>
<text x="99.4" y="274.9">C11</text>
<text x="111.7" y="271.3">100nF 100nF</text>
<text x="132.9" y="273.1">100nF</text>
<text x="109.9" y="276.6">C10</text>
<text x="121.4" y="276.6">C9</text>
<text x="134.6" y="278.4">C12</text>
</g>
<g font-size="3.2" fill="#8d2323">
<text x="285.1" y="125.2">1</text>
<text x="309" y="125.2">2</text>
<text x="290.3" y="126.6">A0</text>
<text x="301.7" y="126.6">A1</text>
<text x="285.1" y="132.3">3</text>
<text x="290.3" y="133.7">B0</text>
<text x="301.7" y="133.7">B1</text>
<text x="309" y="132.3">4</text>
</g>
<g font-size="3.2">
<text x="70.1" y="158.8">1</text>
<text x="73.6" y="160.5">GND</text>
<text x="363.5" y="209.9">18</text>
<text x="354.8" y="211.7">GND</text>
<text x="165.3" y="236">VSS</text>
<text x="165.3" y="239.5">VSS</text>
<text x="175" y="234.6">18</text>
<text x="175" y="238.1">63</text>
<text x="175" y="245.2">12</text>
<text x="163.1" y="246.6">VSSA</text>
</g>
<g font-size="3.2" fill="#f00">
<text x="138.5" y="227.5">19</text>
<text x="363.5" y="227.5">13</text>
<text x="138.5" y="231.1">32</text>
<text x="145.7" y="229">VDD</text>
<text x="145.7" y="232.5">VDD</text>
<text x="355" y="229.3">VDD</text>
<text x="138.5" y="234.6">48</text>
<text x="138.5" y="238.1">64</text>
<text x="145.7" y="236">VDD</text>
<text x="145.7" y="239.5">VDD</text>
<text x="138.5" y="245.2">13</text>
<text x="145.7" y="246.6">VDDA</text>
</g>
</svg>
